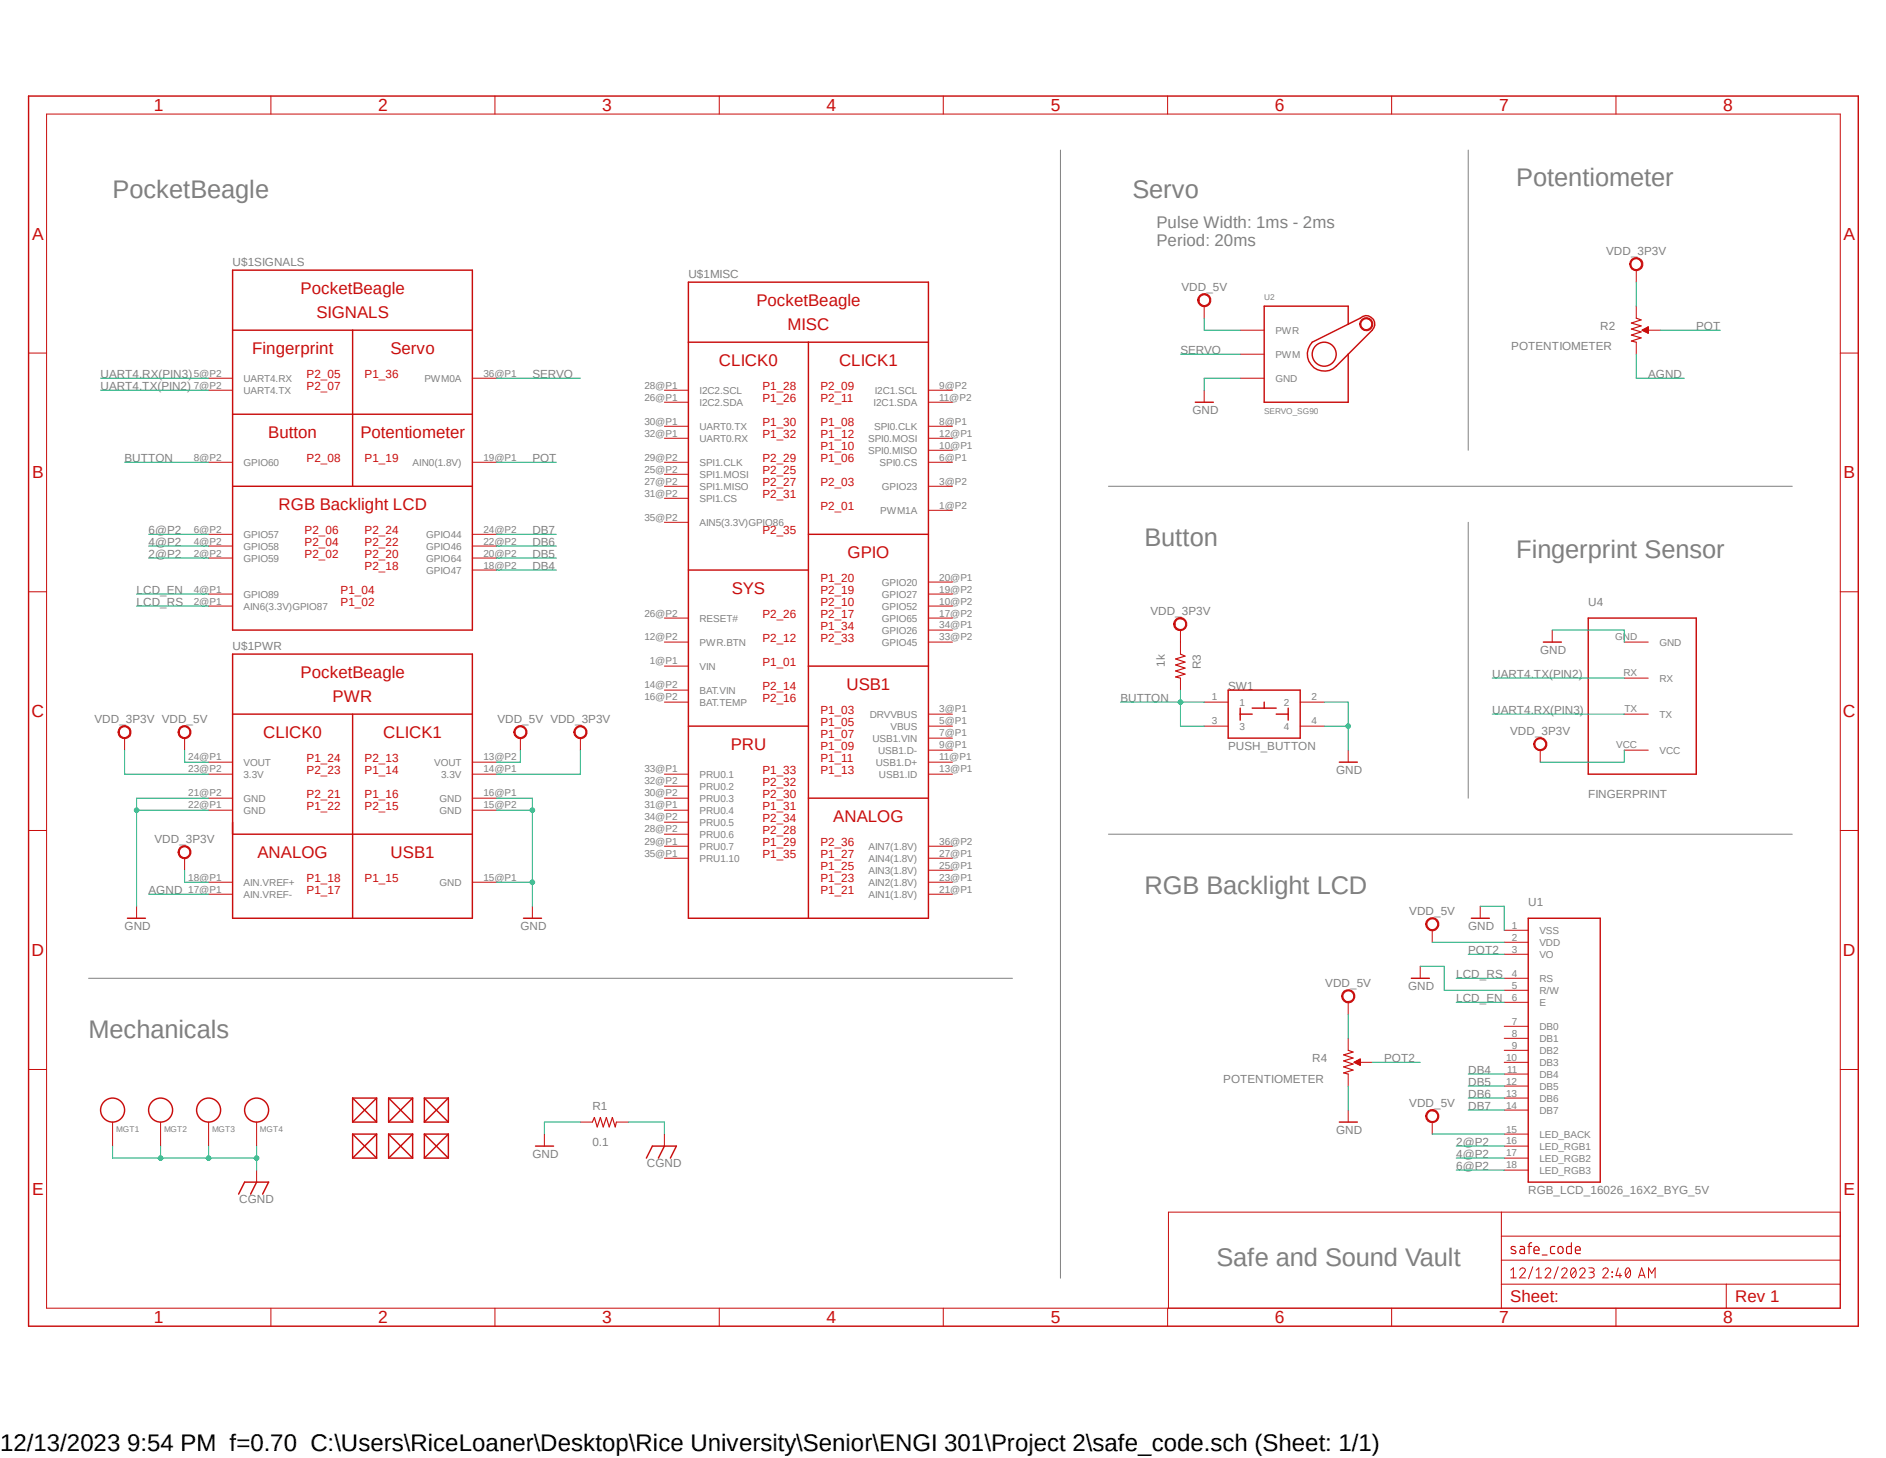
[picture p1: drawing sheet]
<svg xmlns="http://www.w3.org/2000/svg" width="279mm" height="216mm" viewBox="0 0 279 216" stroke-linecap="round" stroke-linejoin="round" font-family="sans-serif">
<path d="M3.9 14l271.6 182.8M275.5 14l-271.6 182.8" fill="none" stroke="#fff" stroke-width=".15"/>
<path d="M157.1 22.2v167.1M217.5 22.2v44.5M164.2 72h101.3M217.5 77.3v40.9M164.2 123.5h101.3M13.1 144.9h136.9" fill="none" stroke="#808080" stroke-width=".15"/>
<g fill="none" stroke="#c90d0c" stroke-width=".15">
<path d="M6.9 16.9h265.7v176.8h-265.7zM40.1 14.2v2.7M73.3 14.2v2.7M106.6 14.2v2.7M139.7 14.2v2.7M173 14.2v2.7M206.2 14.2v2.7M239.4 14.2v2.7M4.2 52.3h2.7M183.7 48.9h3.6M183.7 52.5h3.6M183.7 56h3.6"/>
<path d="M242.4 45.3v1.8M242.4 50.7v1.8M244.2 48.9h1.8M272.6 52.3h2.7M4.2 87.6h2.7M272.6 87.6h2.7M178.4 104h3.5M178.4 107.5h3.5M192.6 104h3.6M192.6 107.5h3.6M4.2 123h2.7M272.6 123h2.7"/>
<path d="M4.2 158.4h2.7M272.6 158.4h2.7M86 166.2h1.8M91.3 166.2h1.8M222.4 179.5v14.2M272.6 179.5h-99.5v14.2M40.1 193.7v2.7M73.3 193.7v2.7M106.6 193.7v2.7M139.7 193.7v2.7M173 193.7v2.7M206.2 193.7v2.7"/>
<path d="M222.4 190.2h50.2M222.4 186.6h50.2M222.4 183h50.2M223.8 188.1l.4-.4v1.5M223.8 189.2h.8M225.1 188.1a.43 .43 0 0 1 .5-.4 .43 .43 0 0 1 .4 .4l-.2 .3-.7 .8h.9M227.1 187.6l-.7 1.8M227.6 189.2h.8M227.6 188.1l.4-.4v1.5M228.9 188.1a.43 .43 0 0 1 .4-.4 .43 .43 0 0 1 .4 .4l-.1 .3-.7 .8h.8M230.8 187.6l-.6 1.8M231.4 188.1a.4 .4 0 0 1 .5-.4 .4 .4 0 0 1 .1 .7l-.6 .8h.8"/>
<path d="M232.9 187.8l.2-.1a.86 .86 0 0 1 0 1.5 .93 .93 0 0 1-.2-1.4zM233.4 188.1l-.7 .8M234 188.1a.41 .41 0 0 1 .6-.4 .41 .41 0 0 1 .1 .7l-.7 .8h.8M235.4 187.7h.4a.32 .32 0 0 1 .4 .4 .32 .32 0 0 1-.4 .3h-.3M235.8 188.4a.43 .43 0 0 1 .4 .4 .43 .43 0 0 1-.4 .4h-.4M237.4 188.1a.4 .4 0 0 1 .6-.4 .4 .4 0 0 1 .1 .7l-.7 .8h.9M238.8 188.3l.1 .1zM238.8 189l.1 .1zM239.4 193.7v2.7M239.7 187.7l-.3 1.2h.8M240 188.6v.6M241 187.8l.2-.1a.89 .89 0 0 1 .1 1.4l-.1 .1a.93 .93 0 0 1-.2-1.4z"/>
<path d="M241.5 188.1l-.7 .8M242.7 189.2l.5-1.5 .5 1.5M242.9 188.8h.7M244.2 189.2v-1.5l.5 .9 .5-.9v1.5M255.7 190.2v3.5"/>
</g>
<g fill="none" stroke="#c90d0c" stroke-width=".21">
<path d="M4.2 14.2h271.1v182.2h-271.1zM199.7 45.3h-12.4v14.3h12.4M199.7 52.5l-1.7 1.7M201.5 47.1l-7.1 3.6M243.3 48.9l.9-.5v.9zM243.4 48.9h.8M243.4 48.8h.8M243.6 49.1h.6M243.7 48.7h.5M243.8 49.1h.4M243.9 48.6h.3M244.1 49.3h.1"/>
<path d="M244.1 48.5h.1M181.9 102.2h10.7v7.1h-10.7zM183.7 105.7h1.8M183.7 104.9v1.7M185.5 104.9h3.6M187.3 104v.9M189.1 105.7h1.7M190.8 104.9v1.7"/>
<circle cx="196.2" cy="52.5" r="1.78"/>
</g>
<path d="M242.4 47.1l.7 .3-1.4 .4 1.4 .5-1.4 .4 1.4 .4-1.4 .5 1.4 .4-1.4 .5 .7 .2M87.8 166.2l.3-.7 .4 1.4 .4-1.4 .5 1.4 .4-1.4 .5 1.4 .4-1.4 .4 1.4 .2-.7M224.5 184.7a.42 .42 0 0 0-.6 0v.2l.7 .4v.2a.49 .49 0 0 1-.7 0M225.2 184.6h.5l.1 .2v.8h-.5a.33 .33 0 0 1-.2-.4 .33 .33 0 0 1 .3-.2h.4M226.4 184.6h.5M226.9 184l-.3 .1-.1 .2v1.3M227.2 185.1h.8a.4 .4 0 0 0-.3-.5 .4 .4 0 0 0-.5 .3v.5l.2 .2h.6M228.5 185.8h.7M230.3 184.6h-.5l-.1 .2v.6l.1 .2h.5M230.8 184.7a.4 .4 0 0 1 .5-.1 .4 .4 0 0 1 .3 .3v.4a.38 .38 0 0 1-.4 .3 .38 .38 0 0 1-.4-.3zM232.8 184v1.6h-.6l-.1-.2v-.7l.3-.1h.4M233.4 185.1h.7a.38 .38 0 0 0-.2-.5 .38 .38 0 0 0-.5 .3v.6l.2 .1h.5" fill="none" stroke="#c90d0c" stroke-width=".17"/>
<path d="M201.8 47.3a.98 .98 0 0 1 1.5 .3 .98 .98 0 0 1-.7 1.4 .98 .98 0 0 1-1.2-1h.2a.81 .81 0 0 1 1.1-.8 .81 .81 0 0 1 .3 1.3 .81 .81 0 0 1-1.3-.2l-.1-.3h-.2l.1-.4z" fill-rule="evenodd" fill="#c90d0c"/>
<path d="M201.8 47.3a.98 .98 0 0 1 1.5 .3 .98 .98 0 0 1-.7 1.4 .98 .98 0 0 1-1.2-1h.2a.81 .81 0 0 1 1.1-.8 .81 .81 0 0 1 .3 1.3 .81 .81 0 0 1-1.3-.2l-.1-.3h-.2l.1-.4z" fill="none" stroke="#c90d0c" stroke-width=".15"/>
<path d="M194.4 50.7a2.51 2.51 0 0 0 0 3.5 2.51 2.51 0 0 0 3.6 0M199.7 45.3v2.7M201.5 47.1a1.26 1.26 0 0 1 1.8 0 1.26 1.26 0 0 1 0 1.8l-3.6 3.6v7.1" fill="none" stroke="#c90d0c" stroke-width=".21"/>
<path d="M85.3 107.7a.98 .98 0 0 1 1.6 .3 .98 .98 0 0 1-.7 1.4 .98 .98 0 0 1-1.2-1h.2a.81 .81 0 0 1 1.1-.8 .81 .81 0 0 1 .3 1.3 .81 .81 0 0 1-1.3-.1l-.1-.4h-.2l.1-.4z" fill-rule="evenodd" fill="#c90d0c"/>
<path d="M85.3 107.7a.98 .98 0 0 1 1.6 .3 .98 .98 0 0 1-.7 1.4 .98 .98 0 0 1-1.2-1h.2a.81 .81 0 0 1 1.1-.8 .81 .81 0 0 1 .3 1.3 .81 .81 0 0 1-1.3-.1l-.1-.4h-.2l.1-.4zM86 109.3v1.8" fill="none" stroke="#c90d0c" stroke-width=".15"/>
<path d="M76.5 107.7a.98 .98 0 0 1 1.5 .3 .98 .98 0 0 1-.7 1.4 .98 .98 0 0 1-1.2-1h.2a.81 .81 0 0 1 1.1-.8 .81 .81 0 0 1 .3 1.3 .81 .81 0 0 1-1.3-.1l-.1-.4h-.2l.1-.4z" fill-rule="evenodd" fill="#c90d0c"/>
<path d="M76.5 107.7a.98 .98 0 0 1 1.5 .3 .98 .98 0 0 1-.7 1.4 .98 .98 0 0 1-1.2-1h.2a.81 .81 0 0 1 1.1-.8 .81 .81 0 0 1 .3 1.3 .81 .81 0 0 1-1.3-.1l-.1-.4h-.2l.1-.4zM77.1 109.3v1.8" fill="none" stroke="#c90d0c" stroke-width=".15"/>
<path d="M26.7 107.7a.97 .97 0 0 1 1.5 .2 .97 .97 0 0 1-.6 1.4 .97 .97 0 0 1-1.2-.9h.1a.79 .79 0 0 1 1.1-.7 .79 .79 0 0 1 .3 1.2 .79 .79 0 0 1-1.3-.1l-.1-.4h-.1z" fill-rule="evenodd" fill="#c90d0c"/>
<path d="M26.7 107.7a.97 .97 0 0 1 1.5 .2 .97 .97 0 0 1-.6 1.4 .97 .97 0 0 1-1.2-.9h.1a.79 .79 0 0 1 1.1-.7 .79 .79 0 0 1 .3 1.2 .79 .79 0 0 1-1.3-.1l-.1-.4h-.1zM27.3 109.3v1.8" fill="none" stroke="#c90d0c" stroke-width=".15"/>
<path d="M17.8 107.7a.97 .97 0 0 1 1.5 .2 .97 .97 0 0 1-.6 1.4 .97 .97 0 0 1-1.2-.9h.2a.79 .79 0 0 1 1-.7 .79 .79 0 0 1 .3 1.2 .79 .79 0 0 1-1.3-.1v-.4h-.2z" fill-rule="evenodd" fill="#c90d0c"/>
<path d="M178.4 57.8v1.8M17.8 107.7a.97 .97 0 0 1 1.5 .2 .97 .97 0 0 1-.6 1.4 .97 .97 0 0 1-1.2-.9h.2a.79 .79 0 0 1 1-.7 .79 .79 0 0 1 .3 1.2 .79 .79 0 0 1-1.3-.1v-.4h-.2zM18.5 109.3v1.8" fill="none" stroke="#c90d0c" stroke-width=".15"/>
<path d="M177.1 59.6h2.6" fill="none" stroke="#c90d0c" stroke-width=".21"/>
<path d="M177.8 43.7a.98 .98 0 0 1 1.5 .3 .98 .98 0 0 1-.7 1.4 .98 .98 0 0 1-1.2-1h.2a.8 .8 0 0 1 1-.7 .8 .8 0 0 1 .5 1.1 .8 .8 0 0 1-1.2 .2l-.2-.2-.1-.4h-.2l.1-.3z" fill-rule="evenodd" fill="#c90d0c"/>
<path d="M177.8 43.7a.98 .98 0 0 1 1.5 .3 .98 .98 0 0 1-.7 1.4 .98 .98 0 0 1-1.2-1h.2a.8 .8 0 0 1 1-.7 .8 .8 0 0 1 .5 1.1 .8 .8 0 0 1-1.2 .2l-.2-.2-.1-.4h-.2l.1-.3zM178.4 45.3v1.8M199.7 111.1v1.8" fill="none" stroke="#c90d0c" stroke-width=".15"/>
<path d="M198.4 112.9h2.7" fill="none" stroke="#c90d0c" stroke-width=".21"/>
<path d="M174.2 91.7a.98 .98 0 0 1 1.5 .3 .98 .98 0 0 1-.6 1.4 .98 .98 0 0 1-1.2-1h.2a.8 .8 0 0 1 1.1-.6 .8 .8 0 0 1 .2 1.3 .8 .8 0 0 1-1.3-.3v-.4h-.2v-.4z" fill-rule="evenodd" fill="#c90d0c"/>
<path d="M174.2 91.7a.98 .98 0 0 1 1.5 .3 .98 .98 0 0 1-.6 1.4 .98 .98 0 0 1-1.2-1h.2a.8 .8 0 0 1 1.1-.6 .8 .8 0 0 1 .2 1.3 .8 .8 0 0 1-1.3-.3v-.4h-.2v-.4zM174.9 93.3v3.6M174.9 100.4v1.8" fill="none" stroke="#c90d0c" stroke-width=".15"/>
<path d="M174.9 96.9l.7 .3-1.4 .4 1.4 .4-1.4 .5 1.4 .4-1.4 .5 1.4 .4-1.4 .4 .7 .2" fill="none" stroke="#c90d0c" stroke-width=".17"/>
<path d="M241.7 38.4a.99 .99 0 0 1 1.6 .2 .99 .99 0 0 1-.6 1.5 .99 .99 0 0 1-1.3-1h.2a.79 .79 0 0 1 1.1-.7 .79 .79 0 0 1 .3 1.2 .79 .79 0 0 1-1.3-.1l-.1-.4h-.2z" fill-rule="evenodd" fill="#c90d0c"/>
<path d="M241.7 38.4a.99 .99 0 0 1 1.6 .2 .99 .99 0 0 1-.6 1.5 .99 .99 0 0 1-1.3-1h.2a.79 .79 0 0 1 1.1-.7 .79 .79 0 0 1 .3 1.2 .79 .79 0 0 1-1.3-.1l-.1-.4h-.2zM242.4 40v1.8" fill="none" stroke="#c90d0c" stroke-width=".15"/>
<path d="M26.7 125.5a.97 .97 0 0 1 1.5 .2 .97 .97 0 0 1-.6 1.4 .97 .97 0 0 1-1.2-.9h.1a.79 .79 0 0 1 1.1-.8 .79 .79 0 0 1 .3 1.3 .79 .79 0 0 1-1.3-.2l-.1-.3h-.1z" fill-rule="evenodd" fill="#c90d0c"/>
<path d="M26.7 125.5a.97 .97 0 0 1 1.5 .2 .97 .97 0 0 1-.6 1.4 .97 .97 0 0 1-1.2-.9h.1a.79 .79 0 0 1 1.1-.8 .79 .79 0 0 1 .3 1.3 .79 .79 0 0 1-1.3-.2l-.1-.3h-.1zM27.3 127.1v1.8M219.3 134.2v1.8M210.4 143.1v1.8M16.7 166.2v3.5M23.8 166.2v3.5M30.9 166.2v3.5M38 166.2v3.5M38 173.3v1.7M80.6 167.9v1.8M98.4 167.9v1.8" fill="none" stroke="#c90d0c" stroke-width=".15"/>
<g fill="none" stroke="#c90d0c" stroke-width=".21">
<path d="M218 136h2.6M209.1 144.9h2.7M35.3 176.8l.9-1.8h3.6l-.9 1.8M38 175l-.9 1.8M52.2 162.6l3.6 3.6M52.2 162.6h3.6M52.2 166.2h3.6M52.2 162.6v3.6M52.2 167.9v3.6M52.2 167.9l3.6 3.6M52.2 167.9h3.6M52.2 171.5h3.6"/>
<path d="M55.8 162.6l-3.6 3.6M55.8 162.6v3.6M55.8 167.9v3.6M55.8 167.9l-3.6 3.6M57.6 167.9l3.5 3.6M57.6 162.6h3.5M57.6 166.2h3.5M57.6 162.6l3.5 3.6M57.6 162.6v3.6M57.6 167.9v3.6M57.6 167.9h3.5M57.6 171.5h3.5"/>
<path d="M61.1 162.6l-3.5 3.6M61.1 162.6v3.6M61.1 167.9v3.6M61.1 167.9l-3.5 3.6M62.9 162.6h3.5M62.9 166.2h3.5M62.9 162.6l3.5 3.6M62.9 162.6v3.6M62.9 167.9v3.6M62.9 167.9h3.5M62.9 171.5h3.5M62.9 167.9l3.5 3.6"/>
<path d="M66.4 162.6l-3.5 3.6M66.4 162.6v3.6M66.4 167.9v3.6M66.4 167.9l-3.5 3.6M79.3 169.7h2.7M95.8 171.5l.8-1.8h3.6l-.9 1.8M98.4 169.7l-.9 1.8"/>
<circle cx="16.7" cy="164.4" r="1.78"/>
<circle cx="23.8" cy="164.4" r="1.78"/>
<circle cx="30.9" cy="164.4" r="1.78"/>
<circle cx="38" cy="164.4" r="1.78"/>
</g>
<path d="M211.5 136.1a.98 .98 0 0 1 1.6 .3 .98 .98 0 0 1-.7 1.4 .98 .98 0 0 1-1.2-.9h.2a.79 .79 0 0 1 .9-.8 .79 .79 0 0 1 .6 1.1 .79 .79 0 0 1-1.2 .3l-.3-.6h-.2l.1-.5z" fill-rule="evenodd" fill="#c90d0c"/>
<path d="M211.5 136.1a.98 .98 0 0 1 1.6 .3 .98 .98 0 0 1-.7 1.4 .98 .98 0 0 1-1.2-.9h.2a.79 .79 0 0 1 .9-.8 .79 .79 0 0 1 .6 1.1 .79 .79 0 0 1-1.2 .3l-.3-.6h-.2l.1-.5zM212.2 137.8v1.7M199.7 153.8v1.7M199.7 159v1.8M201.5 157.3h1.8" fill="none" stroke="#c90d0c" stroke-width=".15"/>
<path d="M199.7 155.5l.7 .3-1.3 .4 1.3 .5-1.3 .4 1.3 .5-1.3 .4 1.3 .5-1.3 .4 .6 .1" fill="none" stroke="#c90d0c" stroke-width=".17"/>
<path d="M200.6 157.3l.9-.5v.9zM200.7 157.3h.8M200.8 157.2h.7M200.9 157.4h.6M201 157.1h.5M201.2 157.6h.3M201.3 157h.2M201.4 157.6h.1M201.5 156.9h.1" fill="none" stroke="#c90d0c" stroke-width=".21"/>
<path d="M199.1 146.8a.98 .98 0 0 1 1.5 .3 .98 .98 0 0 1-.6 1.4 .98 .98 0 0 1-1.2-1h.1a.8 .8 0 0 1 1-.8 .8 .8 0 0 1 .6 1.1 .8 .8 0 0 1-1.3 .3l-.3-.6h-.1v-.4z" fill-rule="evenodd" fill="#c90d0c"/>
<g fill="none" stroke="#c90d0c" stroke-width=".15">
<path d="M240.6 95.1h3.6M240.6 111.1h3.6M240.6 105.7h3.6M240.6 100.4h3.6M222.8 137.8h3.6M222.8 139.5h3.6M199.1 146.8a.98 .98 0 0 1 1.5 .3 .98 .98 0 0 1-.6 1.4 .98 .98 0 0 1-1.2-1h.1a.8 .8 0 0 1 1-.8 .8 .8 0 0 1 .6 1.1 .8 .8 0 0 1-1.3 .3l-.3-.6h-.1v-.4zM199.7 148.4v1.8M222.8 144.9h3.6M222.8 146.6h3.6M222.8 148.4h3.6M222.8 152h3.6"/>
<path d="M222.8 153.8h3.6M222.8 155.5h3.6M222.8 157.3h3.6M222.8 159h3.6M222.8 141.3h3.6M199.7 164.4v1.8M222.8 160.8h3.6M222.8 162.6h3.6M222.8 164.4h3.6M222.8 169.7h3.6M222.8 167.9h3.6M222.8 171.5h3.6"/>
<path d="M222.8 173.3h3.6"/>
</g>
<path d="M235.3 91.5h16v23.1h-16zM226.4 136h10.7v39h-10.7zM198.4 166.2h2.7" fill="none" stroke="#c90d0c" stroke-width=".21"/>
<path d="M211.5 164.5a.98 .98 0 0 1 1.6 .3 .98 .98 0 0 1-.7 1.5 .98 .98 0 0 1-1.2-1h.2a.81 .81 0 0 1 1.1-.8 .81 .81 0 0 1 .3 1.3 .81 .81 0 0 1-1.3-.2l-.1-.3h-.2l.1-.4z" fill-rule="evenodd" fill="#c90d0c"/>
<g fill="none" stroke="#c90d0c" stroke-width=".15">
<path d="M30.9 56h3.6M30.9 57.8h3.6M70 56h3.5M98.4 57.8h3.6M98.4 59.6h3.6M137.5 57.8h3.6M137.5 59.6h3.6M30.9 68.5h3.6M30.9 79.1h3.6M70 68.5h3.5M70 79.1h3.5M98.4 68.5h3.6"/>
<path d="M98.4 63.1h3.6M98.4 64.9h3.6M98.4 72h3.6M98.4 70.2h3.6M98.4 73.8h3.6M98.4 77.3h3.6M137.5 68.5h3.6M137.5 63.1h3.6M137.5 66.7h3.6M137.5 64.9h3.6M137.5 75.6h3.6M137.5 72h3.6"/>
<path d="M30.9 89.7h3.6M30.9 88h3.6M30.9 82.6h3.6M30.9 80.9h3.6M70 82.6h3.5M70 80.9h3.5M70 84.4h3.5M98.4 98.6h3.6M98.4 95.1h3.6M98.4 91.5h3.6M137.5 89.7h3.6M137.5 88h3.6"/>
<path d="M137.5 86.2h3.6M137.5 95.1h3.6M137.5 91.5h3.6M137.5 93.3h3.6M230 93.3v1.8M30.9 114.6h3.6M30.9 118.2h3.6M30.9 112.9h3.6M30.9 120h3.6M70 114.6h3.5M70 118.2h3.5M70 112.9h3.5"/>
<path d="M70 120h3.5M98.4 114.6h3.6M98.4 118.2h3.6M98.4 120h3.6M98.4 102.2h3.6M98.4 104h3.6M98.4 116.4h3.6M137.5 114.6h3.6M137.5 112.9h3.6M137.5 105.7h3.6M137.5 107.5h3.6M137.5 109.3h3.6"/>
<path d="M137.5 111.1h3.6M20.2 134.2v1.8M30.9 130.6h3.6M30.9 132.4h3.6M70 130.6h3.5M78.9 134.2v1.8M98.4 127.1h3.6M98.4 125.3h3.6M98.4 123.5h3.6M98.4 121.8h3.6M137.5 130.6h3.6M137.5 132.4h3.6"/>
<path d="M137.5 128.9h3.6M137.5 127.1h3.6M137.5 125.3h3.6M211.5 164.5a.98 .98 0 0 1 1.6 .3 .98 .98 0 0 1-.7 1.5 .98 .98 0 0 1-1.2-1h.2a.81 .81 0 0 1 1.1-.8 .81 .81 0 0 1 .3 1.3 .81 .81 0 0 1-1.3-.2l-.1-.3h-.2l.1-.4zM212.2 166.2v1.7"/>
</g>
<g fill="none" stroke="#c90d0c" stroke-width=".21">
<path d="M34.5 40h35.5v53.3h-35.5zM34.5 48.9h35.5M52.2 48.9v23.1M102 41.8h35.5v94.2h-35.5zM102 50.7h35.5M119.8 50.7v85.3M34.5 72h35.5M34.5 61.3h35.5M119.8 79.1h17.7M34.5 96.9h35.5v39.1h-35.5zM102 84.4h17.8M119.8 98.6h17.7"/>
<path d="M228.6 95.1h2.7M34.5 105.7h35.5M52.2 105.7v30.3M102 107.5h17.8M119.8 118.2h17.7M18.9 136h2.6M34.5 123.5h35.5M77.6 136h2.6"/>
</g>
<path d="M227.5 109.5a.98 .98 0 0 1 1.6 .3 .98 .98 0 0 1-.7 1.4 .98 .98 0 0 1-1.2-1h.2a.81 .81 0 0 1 1.1-.8 .81 .81 0 0 1 .3 1.3 .81 .81 0 0 1-1.3-.2l-.1-.3h-.2l.1-.4z" fill-rule="evenodd" fill="#c90d0c"/>
<path d="M227.5 109.5a.98 .98 0 0 1 1.6 .3 .98 .98 0 0 1-.7 1.4 .98 .98 0 0 1-1.2-1h.2a.81 .81 0 0 1 1.1-.8 .81 .81 0 0 1 .3 1.3 .81 .81 0 0 1-1.3-.2l-.1-.3h-.2l.1-.4zM228.2 111.1v1.8" fill="none" stroke="#c90d0c" stroke-width=".15"/>
<path d="M178.4 47.1v1.8h5.3M183.7 56h-5.3v1.8M27.3 111.1v1.8h3.6M196.2 104h3.5v7.1M196.2 107.5h3.5M212.2 139.5h10.6M199.7 150.2v3.6M212.2 167.9h10.6" fill="none" stroke="#0dab76" stroke-width=".15"/>
<circle cx="199.7" cy="107.5" r=".33" fill="#0dab76"/>
<g fill="none" stroke="#0dab76" stroke-width=".15">
<path d="M73.5 120h5.4v14.2M73.5 130.6h5.4M219.3 134.2h3.5v3.6M210.4 143.1h3.6v3.5h8.8M86 166.2h-5.4v1.7M199.7 160.8v3.6"/>
<circle cx="199.7" cy="107.5" r=".33"/>
</g>
<circle cx="78.9" cy="130.6" r=".33" fill="#0dab76"/>
<g fill="none" stroke="#0dab76" stroke-width=".15">
<path d="M73.5 118.2h5.4v1.8"/>
<circle cx="78.9" cy="130.6" r=".33"/>
</g>
<circle cx="78.9" cy="120" r=".33" fill="#0dab76"/>
<g fill="none" stroke="#0dab76" stroke-width=".15">
<path d="M20.2 120h10.7M30.9 118.2h-10.7v16"/>
<circle cx="78.9" cy="120" r=".33"/>
</g>
<circle cx="20.2" cy="120" r=".33" fill="#0dab76"/>
<g fill="none" stroke="#0dab76" stroke-width=".15">
<path d="M14.9 56h16M14.9 57.8h16M73.5 56h12.5M174.9 52.5h8.8M242.4 41.8v3.5M246 48.9h8.8M73.5 68.5h8.9M230 93.3h10.6v1.8M18.5 111.1v3.5h12.4M86 111.1v3.5h-12.5M174.9 102.2v5.3h3.5M174.9 104h3.5"/>
<path d="M221.1 105.7h19.5M221.1 100.4h19.5M240.6 111.1v1.8h-12.4M27.3 128.9v1.7h3.6"/>
<circle cx="20.2" cy="120" r=".33"/>
</g>
<circle cx="174.9" cy="104" r=".33" fill="#0dab76"/>
<g fill="none" stroke="#0dab76" stroke-width=".15">
<path d="M242.4 52.5v3.5h7.1M18.5 68.5h12.4M166 104h8.9M22 132.4h8.9M30.9 169.7v1.8h7.1M38 169.7v3.6"/>
<circle cx="174.9" cy="104" r=".33"/>
</g>
<circle cx="38" cy="171.5" r=".33" fill="#0dab76"/>
<g fill="none" stroke="#0dab76" stroke-width=".15">
<path d="M23.8 169.7v1.8h7.1"/>
<circle cx="38" cy="171.5" r=".33"/>
</g>
<circle cx="30.9" cy="171.5" r=".33" fill="#0dab76"/>
<g fill="none" stroke="#0dab76" stroke-width=".15">
<path d="M16.7 169.7v1.8h7.1"/>
<circle cx="30.9" cy="171.5" r=".33"/>
</g>
<circle cx="23.8" cy="171.5" r=".33" fill="#0dab76"/>
<g fill="none" stroke="#0dab76" stroke-width=".15">
<path d="M22 79.1h8.9M73.5 79.1h8.9M20.2 89.7h10.7M20.2 88h10.7M22 82.6h8.9M22 80.9h8.9M73.5 84.4h8.9M73.5 82.6h8.9M73.5 80.9h8.9M77.1 111.1v1.8h-3.6M203.3 157.3h7.1M215.7 144.9h7.1"/>
<path d="M215.7 148.4h7.1M217.5 141.3h5.3M217.5 159h5.3M93.1 166.2h5.3v1.7M215.7 169.7h7.1M215.7 171.5h7.1M215.7 173.3h7.1M217.5 160.8h5.3M217.5 162.6h5.3M217.5 164.4h5.3"/>
<circle cx="23.8" cy="171.5" r=".33"/>
</g>
<g font-size="3.8" fill="#808080">
<text x="16.7" y="29.3">PocketBeagle</text>
<text x="167.8" y="29.3">Servo</text>
<text x="224.6" y="27.6">Potentiometer</text>
<text x="169.5" y="80.9">Button</text>
<text x="224.6" y="82.7">Fingerprint Sensor</text>
<text x="169.5" y="132.4">RGB Backlight LCD</text>
<text x="13.1" y="153.8">Mechanicals</text>
<text x="180.2" y="187.5">Safe and Sound Vault</text>
</g>
<text font-size="3.6" x="0" y="214.9">12/13/2023 9:54 PM f=0.70 C:\Users\RiceLoaner\Desktop\Rice University\Senior\ENGI 301\Project 2\safe_code.sch (Sheet: 1/1)</text>
<g font-size="2.6" fill="#c90d0c">
<text x="22.8" y="16.5">1</text>
<text x="56" y="16.5">2</text>
<text x="89.2" y="16.5">3</text>
<text x="122.4" y="16.5">4</text>
<text x="155.7" y="16.5">5</text>
<text x="188.8" y="16.5">6</text>
<text x="222.1" y="16.5">7</text>
<text x="255.3" y="16.5">8</text>
<text x="4.7" y="35.5">A</text>
<text x="273.1" y="35.5">A</text>
<text x="4.7" y="70.8">B</text>
<text x="273.1" y="70.8">B</text>
<text x="4.7" y="106.2">C</text>
<text x="273" y="106.2">C</text>
<text x="4.7" y="141.6">D</text>
<text x="273" y="141.6">D</text>
<text x="4.7" y="176.9">E</text>
<text x="273.1" y="176.9">E</text>
<text x="22.8" y="196">1</text>
<text x="56" y="196">2</text>
<text x="89.2" y="196">3</text>
<text x="122.4" y="196">4</text>
<text x="155.7" y="196">5</text>
<text x="188.8" y="196">6</text>
<text x="222.1" y="196">7</text>
<text x="255.3" y="196">8</text>
</g>
<g font-size="2.5" fill="#808080">
<text x="171.3" y="33.8">Pulse Width: 1ms - 2ms</text>
<text x="171.3" y="36.4">Period: 20ms</text>
</g>
<g font-size="2.5" fill="#c90d0c">
<text x="44.5" y="43.6">PocketBeagle</text>
<text x="46.9" y="47.1">SIGNALS</text>
<text x="112.1" y="45.3">PocketBeagle</text>
<text x="37.4" y="52.5">Fingerprint</text>
<text x="57.8" y="52.5">Servo</text>
<text x="116.7" y="48.9">MISC</text>
<text x="106.5" y="54.2">CLICK0</text>
<text x="124.3" y="54.2">CLICK1</text>
<text x="39.8" y="64.9">Button</text>
<text x="53.4" y="64.9">Potentiometer</text>
<text x="41.3" y="75.6">RGB Backlight LCD</text>
<text x="125.6" y="82.7">GPIO</text>
<text x="108.4" y="88">SYS</text>
<text x="44.5" y="100.4">PocketBeagle</text>
<text x="49.3" y="104">PWR</text>
<text x="125.4" y="102.2">USB1</text>
<text x="39" y="109.3">CLICK0</text>
<text x="56.8" y="109.3">CLICK1</text>
<text x="108.2" y="111.1">PRU</text>
<text x="123.4" y="121.8">ANALOG</text>
<text x="38.1" y="127.1">ANALOG</text>
<text x="57.9" y="127.1">USB1</text>
<text x="223.7" y="192.8">Sheet:</text>
<text x="257.1" y="192.8">Rev 1</text>
</g>
<g font-size="1.7" fill="#808080">
<text x="34.5" y="39.5">U$1SIGNALS</text>
<text x="102" y="41.2">U$1MISC</text>
<text x="237.9" y="37.8">VDD_3P3V</text>
<text x="175" y="43.1">VDD_5V</text>
<text x="174.9" y="52.4">SERVO</text>
<text x="223.9" y="51.9">POTENTIOMETER</text>
<text x="237.1" y="48.9">R2</text>
<text x="251.3" y="48.9">POT</text>
<text x="14.9" y="56">UART4.RX(PIN3)</text>
<text x="14.9" y="57.8">UART4.TX(PIN2)</text>
<text x="78.9" y="56">SERVO</text>
<text x="244.2" y="56">AGND</text>
<text x="176.7" y="61.3">GND</text>
<text x="18.5" y="68.5">BUTTON</text>
<text x="78.9" y="68.5">POT</text>
<text x="22" y="82.7">2@P2</text>
<text x="22" y="80.9">4@P2</text>
<text x="22" y="79.1">6@P2</text>
<text x="78.9" y="82.7">DB5</text>
<text x="78.9" y="80.9">DB6</text>
<text x="78.9" y="79.1">DB7</text>
<text x="20.2" y="89.7">LCD_RS</text>
<text x="20.2" y="88">LCD_EN</text>
<text x="78.9" y="84.4">DB4</text>
<text x="235.3" y="89.7">U4</text>
<text x="170.4" y="91.1">VDD_3P3V</text>
<text x="34.5" y="96.3">U$1PWR</text>
<text x="172.5" y="98.7" transform="rotate(-90 172.5 98.7)">1k</text>
<text x="177.9" y="99.1" transform="rotate(-90 177.9 99.1)">R3</text>
<text x="221.1" y="100.4">UART4.TX(PIN2)</text>
<text x="228.2" y="96.9">GND</text>
<text x="14" y="107.1">VDD_3P3V VDD_5V</text>
<text x="73.7" y="107.1">VDD_5V VDD_3P3V</text>
<text x="166" y="104">BUTTON</text>
<text x="181.9" y="102.2">SW1</text>
<text x="221.1" y="105.7">UART4.RX(PIN3)</text>
<text x="181.9" y="111.1">PUSH_BUTTON</text>
<text x="223.7" y="108.8">VDD_3P3V</text>
<text x="197.9" y="114.6">GND</text>
<text x="235.3" y="118.2">FINGERPRINT</text>
<text x="22.9" y="124.8">VDD_3P3V</text>
<text x="18.5" y="137.7">GND</text>
<text x="22" y="132.4">AGND</text>
<text x="77.1" y="137.7">GND</text>
<text x="208.8" y="135.5">VDD_5V</text>
<text x="217.5" y="137.7">GND</text>
<text x="226.4" y="134.2">U1</text>
<text x="217.5" y="141.3">POT2</text>
<text x="196.3" y="146.1">VDD_5V</text>
<text x="208.6" y="146.6">GND</text>
<text x="215.7" y="144.9">LCD_RS</text>
<text x="215.7" y="148.4">LCD_EN</text>
<text x="181.2" y="160.3">POTENTIOMETER</text>
<text x="194.4" y="157.3">R4</text>
<text x="205.1" y="157.3">POT2</text>
<text x="217.5" y="159.1">DB4</text>
<text x="217.5" y="160.8">DB5</text>
<text x="87.8" y="164.4">R1</text>
<text x="197.9" y="167.9">GND</text>
<text x="208.8" y="163.9">VDD_5V</text>
<text x="217.5" y="162.6">DB6</text>
<text x="217.5" y="164.4">DB7</text>
<text x="78.9" y="171.5">GND</text>
<text x="87.8" y="169.7">0.1</text>
<text x="95.8" y="172.8">CGND</text>
<text x="215.7" y="169.7">2@P2</text>
<text x="215.7" y="171.5">4@P2</text>
<text x="215.7" y="173.3">6@P2</text>
<text x="35.4" y="178.1">CGND</text>
<text x="226.4" y="176.8">RGB_LCD_16026_16X2_BYG_5V</text>
</g>
<g font-size="1.7" fill="#c90d0c">
<text x="45.4" y="57.8">P2_07</text>
<text x="45.4" y="56">P2_05</text>
<text x="54" y="56">P1_36</text>
<text x="112.9" y="59.6">P1_26</text>
<text x="112.9" y="57.8">P1_28</text>
<text x="121.5" y="57.8">P2_09</text>
<text x="121.5" y="59.6">P2_11</text>
<text x="112.9" y="64.9">P1_32</text>
<text x="112.9" y="63.1">P1_30</text>
<text x="121.5" y="63.1">P1_08</text>
<text x="121.5" y="64.9">P1_12</text>
<text x="45.4" y="68.5">P2_08</text>
<text x="54" y="68.5">P1_19</text>
<text x="112.9" y="70.2">P2_25</text>
<text x="112.9" y="68.5">P2_29</text>
<text x="121.5" y="68.5">P1_06</text>
<text x="121.5" y="66.7">P1_10</text>
<text x="112.9" y="72">P2_27</text>
<text x="112.9" y="73.8">P2_31</text>
<text x="121.5" y="75.6">P2_01</text>
<text x="121.5" y="72">P2_03</text>
<text x="45.1" y="82.7">P2_02</text>
<text x="45.1" y="79.1">P2_06</text>
<text x="45.1" y="80.9">P2_04</text>
<text x="54" y="82.7">P2_20</text>
<text x="54" y="80.9">P2_22</text>
<text x="54" y="79.1">P2_24</text>
<text x="112.9" y="79.1">P2_35</text>
<text x="50.5" y="89.7">P1_02</text>
<text x="50.5" y="88">P1_04</text>
<text x="54" y="84.4">P2_18</text>
<text x="121.5" y="86.2">P1_20</text>
<text x="121.5" y="89.7">P2_10</text>
<text x="121.5" y="88">P2_19</text>
<text x="112.9" y="91.5">P2_26</text>
<text x="112.9" y="95.1">P2_12</text>
<text x="121.5" y="91.5">P2_17</text>
<text x="121.5" y="93.3">P1_34</text>
<text x="121.5" y="95.1">P2_33</text>
<text x="112.9" y="98.6">P1_01</text>
<text x="112.9" y="102.2">P2_14</text>
<text x="112.9" y="104">P2_16</text>
<text x="121.5" y="105.7">P1_03</text>
<text x="121.5" y="107.5">P1_05</text>
<text x="45.4" y="112.9">P1_24</text>
<text x="54" y="112.9">P2_13</text>
<text x="121.5" y="109.3">P1_07</text>
<text x="121.5" y="111.1">P1_09</text>
<text x="121.5" y="112.9">P1_11</text>
<text x="45.4" y="120">P1_22</text>
<text x="45.4" y="114.6">P2_23</text>
<text x="45.4" y="118.2">P2_21</text>
<text x="54" y="114.6">P1_14</text>
<text x="54" y="118.2">P1_16</text>
<text x="54" y="120">P2_15</text>
<text x="112.9" y="120">P1_31</text>
<text x="112.9" y="114.6">P1_33</text>
<text x="112.9" y="118.2">P2_30</text>
<text x="112.9" y="116.4">P2_32</text>
<text x="121.5" y="114.6">P1_13</text>
<text x="112.9" y="125.3">P1_29</text>
<text x="112.9" y="123.5">P2_28</text>
<text x="112.9" y="121.7">P2_34</text>
<text x="121.5" y="125.3">P2_36</text>
<text x="45.4" y="130.6">P1_18</text>
<text x="54" y="130.6">P1_15</text>
<text x="112.9" y="127.1">P1_35</text>
<text x="121.5" y="130.6">P1_23</text>
<text x="121.5" y="128.9">P1_25</text>
<text x="121.5" y="127.1">P1_27</text>
<text x="45.4" y="132.4">P1_17</text>
<text x="121.5" y="132.4">P1_21</text>
</g>
<g font-size="1.5" fill="#808080">
<text x="188.9" y="49.4">PWR</text>
<text x="188.9" y="53">PWM</text>
<text x="28.7" y="55.8">5@P2</text>
<text x="28.7" y="57.5">7@P2</text>
<text x="36.1" y="56.5">UART4.RX</text>
<text x="36.1" y="58.3">UART4.TX</text>
<text x="62.9" y="56.5">PWM0A</text>
<text x="71.6" y="55.8">36@P1</text>
<text x="95.5" y="59.3">26@P1</text>
<text x="95.5" y="57.5">28@P1</text>
<text x="103.6" y="58.3">I2C2.SCL</text>
<text x="129.6" y="58.3">I2C1.SCL</text>
<text x="139.2" y="57.5">9@P2</text>
<text x="139.2" y="59.3">11@P2</text>
<text x="188.9" y="56.5">GND</text>
<text x="95.5" y="62.9">30@P1</text>
<text x="95.5" y="64.6">32@P1</text>
<text x="103.6" y="60.1">I2C2.SDA</text>
<text x="103.6" y="63.6">UART0.TX</text>
<text x="103.6" y="65.4">UART0.RX</text>
<text x="128.6" y="65.4">SPI0.MOSI</text>
<text x="129.4" y="60.1">I2C1.SDA</text>
<text x="129.5" y="63.6">SPI0.CLK</text>
<text x="139.2" y="62.9">8@P1</text>
<text x="139.2" y="64.6">12@P1</text>
<text x="28.7" y="68.2">8@P2</text>
<text x="36.1" y="69">GPIO60</text>
<text x="61.1" y="69">AIN0(1.8V)</text>
<text x="71.6" y="68.2">19@P1</text>
<text x="95.5" y="70">25@P2</text>
<text x="95.5" y="71.8">27@P2</text>
<text x="95.5" y="68.2">29@P2</text>
<text x="103.6" y="70.7">SPI1.MOSI</text>
<text x="103.6" y="69">SPI1.CLK</text>
<text x="128.6" y="67.2">SPI0.MISO</text>
<text x="130.3" y="69">SPI0.CS</text>
<text x="139.2" y="68.2">6@P1</text>
<text x="139.2" y="66.4">10@P1</text>
<text x="139.2" y="71.8">3@P2</text>
<text x="95.5" y="73.5">31@P2</text>
<text x="95.5" y="77.1">35@P2</text>
<text x="103.6" y="72.5">SPI1.MISO</text>
<text x="103.6" y="74.3">SPI1.CS</text>
<text x="103.6" y="77.9">AIN5(3.3V)GPIO86</text>
<text x="130.4" y="76.1">PWM1A</text>
<text x="130.6" y="72.5">GPIO23</text>
<text x="139.2" y="75.3">1@P2</text>
<text x="28.7" y="82.4">2@P2</text>
<text x="28.7" y="80.6">4@P2</text>
<text x="28.7" y="78.9">6@P2</text>
<text x="36.1" y="83.2">GPIO59</text>
<text x="36.1" y="81.4">GPIO58</text>
<text x="36.1" y="79.6">GPIO57</text>
<text x="63.1" y="83.2">GPIO64</text>
<text x="63.1" y="81.4">GPIO46</text>
<text x="63.1" y="79.6">GPIO44</text>
<text x="71.6" y="82.4">20@P2</text>
<text x="71.6" y="80.6">22@P2</text>
<text x="71.6" y="78.9">24@P2</text>
<text x="28.7" y="89.5">2@P1</text>
<text x="28.7" y="87.8">4@P1</text>
<text x="36.1" y="88.5">GPIO89</text>
<text x="63.1" y="85">GPIO47</text>
<text x="71.6" y="84.2">18@P2</text>
<text x="130.6" y="86.7">GPIO20</text>
<text x="130.6" y="88.5">GPIO27</text>
<text x="139.2" y="86">20@P1</text>
<text x="139.2" y="87.8">19@P2</text>
<text x="139.2" y="89.5">10@P2</text>
<text x="36.1" y="90.3">AIN6(3.3V)GPIO87</text>
<text x="95.5" y="94.8">12@P2</text>
<text x="95.5" y="91.3">26@P2</text>
<text x="103.6" y="95.6">PWR.BTN</text>
<text x="103.6" y="92.1">RESET#</text>
<text x="130.6" y="90.3">GPIO52</text>
<text x="130.6" y="92.1">GPIO65</text>
<text x="130.6" y="93.9">GPIO26</text>
<text x="130.6" y="95.6">GPIO45</text>
<text x="139.2" y="91.3">17@P2</text>
<text x="139.2" y="93">34@P1</text>
<text x="139.2" y="94.8">33@P2</text>
<text x="239.3" y="94.8">GND</text>
<text x="245.8" y="95.6">GND</text>
<text x="95.5" y="101.9">14@P2</text>
<text x="96.3" y="98.4">1@P1</text>
<text x="103.6" y="99.2">VIN</text>
<text x="240.5" y="100.2">RX</text>
<text x="245.8" y="101">RX</text>
<text x="95.5" y="103.7">16@P2</text>
<text x="103.6" y="102.7">BAT.VIN</text>
<text x="103.6" y="104.5">BAT.TEMP</text>
<text x="128.9" y="106.3">DRVVBUS</text>
<text x="139.2" y="105.5">3@P1</text>
<text x="139.2" y="107.3">5@P1</text>
<text x="179.5" y="103.7">1</text>
<text x="179.5" y="107.3">3</text>
<text x="183.6" y="104.5">1</text>
<text x="190.2" y="104.5">2</text>
<text x="194.3" y="103.7">2</text>
<text x="194.3" y="107.3">4</text>
<text x="240.7" y="105.5">TX</text>
<text x="245.8" y="106.3">TX</text>
<text x="27.9" y="112.6">24@P1</text>
<text x="36.1" y="113.4">VOUT</text>
<text x="64.3" y="113.4">VOUT</text>
<text x="71.6" y="112.6">13@P2</text>
<text x="129.2" y="109.9">USB1.VIN</text>
<text x="129.8" y="113.4">USB1.D+</text>
<text x="130.1" y="111.6">USB1.D-</text>
<text x="131.9" y="108.1">VBUS</text>
<text x="139.2" y="109.1">7@P1</text>
<text x="139.2" y="110.8">9@P1</text>
<text x="139.2" y="112.6">11@P1</text>
<text x="183.6" y="108.1">3</text>
<text x="190.2" y="108.1">4</text>
<text x="239.4" y="110.8">VCC</text>
<text x="245.8" y="111.6">VCC</text>
<text x="27.9" y="117.9">21@P2</text>
<text x="27.9" y="119.7">22@P1</text>
<text x="27.9" y="114.4">23@P2</text>
<text x="36.1" y="118.7">GND</text>
<text x="36.1" y="115.2">3.3V</text>
<text x="65.1" y="118.7">GND</text>
<text x="65.4" y="115.1">3.3V</text>
<text x="71.6" y="114.4">14@P1</text>
<text x="71.6" y="117.9">16@P1</text>
<text x="71.6" y="119.7">15@P2</text>
<text x="95.5" y="119.7">31@P1</text>
<text x="95.5" y="114.4">33@P1</text>
<text x="95.5" y="117.9">30@P2</text>
<text x="95.5" y="116.2">32@P2</text>
<text x="103.6" y="115.2">PRU0.1</text>
<text x="103.6" y="118.7">PRU0.3</text>
<text x="103.6" y="117">PRU0.2</text>
<text x="130.2" y="115.1">USB1.ID</text>
<text x="139.2" y="114.4">13@P1</text>
<text x="36.1" y="120.5">GND</text>
<text x="65.1" y="120.5">GND</text>
<text x="95.5" y="125.1">29@P1</text>
<text x="95.5" y="123.3">28@P2</text>
<text x="95.5" y="121.5">34@P2</text>
<text x="103.6" y="125.9">PRU0.7</text>
<text x="103.6" y="120.5">PRU0.4</text>
<text x="103.6" y="124.1">PRU0.6</text>
<text x="103.6" y="122.3">PRU0.5</text>
<text x="128.7" y="125.8">AIN7(1.8V)</text>
<text x="139.2" y="125.1">36@P2</text>
<text x="27.9" y="130.4">18@P1</text>
<text x="36.1" y="131.1">AIN.VREF+</text>
<text x="65.1" y="131.1">GND</text>
<text x="71.6" y="130.4">15@P1</text>
<text x="95.5" y="126.8">35@P1</text>
<text x="103.6" y="127.6">PRU1.10</text>
<text x="128.7" y="131.1">AIN2(1.8V)</text>
<text x="128.7" y="129.4">AIN3(1.8V)</text>
<text x="128.7" y="127.6">AIN4(1.8V)</text>
<text x="139.2" y="130.4">23@P1</text>
<text x="139.2" y="128.6">25@P1</text>
<text x="139.2" y="126.8">27@P1</text>
<text x="27.9" y="132.2">17@P1</text>
<text x="36.1" y="132.9">AIN.VREF-</text>
<text x="128.7" y="132.9">AIN1(1.8V)</text>
<text x="139.2" y="132.2">21@P1</text>
<text x="223.9" y="137.5">1</text>
<text x="223.9" y="139.3">2</text>
<text x="223.9" y="141.1">3</text>
<text x="228.1" y="138.3">VSS</text>
<text x="228.1" y="140">VDD</text>
<text x="228.1" y="141.8">VO</text>
<text x="223.9" y="144.6">4</text>
<text x="223.9" y="146.4">5</text>
<text x="223.9" y="148.2">6</text>
<text x="228.1" y="145.4">RS</text>
<text x="228.1" y="147.2">R/W</text>
<text x="228.1" y="148.9">E</text>
<text x="223.9" y="151.7">7</text>
<text x="223.9" y="153.5">8</text>
<text x="223.9" y="155.3">9</text>
<text x="228.1" y="152.5">DB0</text>
<text x="228.1" y="154.3">DB1</text>
<text x="223.1" y="157.1">10</text>
<text x="223.1" y="160.6">12</text>
<text x="223.3" y="158.8">11</text>
<text x="228.1" y="156">DB2</text>
<text x="228.1" y="157.8">DB3</text>
<text x="228.1" y="159.6">DB4</text>
<text x="228.1" y="161.4">DB5</text>
<text x="223.1" y="162.4">13</text>
<text x="223.1" y="164.2">14</text>
<text x="223.1" y="167.7">15</text>
<text x="228.1" y="163.2">DB6</text>
<text x="228.1" y="164.9">DB7</text>
<text x="223.1" y="169.5">16</text>
<text x="223.1" y="171.2">17</text>
<text x="223.1" y="173">18</text>
<text x="228.1" y="170.3">LED_RGB1</text>
<text x="228.1" y="168.5">LED_BACK</text>
<text x="228.1" y="172">LED_RGB2</text>
<text x="228.1" y="173.8">LED_RGB3</text>
</g>
<g font-size="1.2" fill="#808080">
<text x="187.3" y="44.4">U2</text>
<text x="187.3" y="61.3">SERVO_SG90</text>
<text x="17.2" y="167.6">MGT1</text>
<text x="24.3" y="167.6">MGT2</text>
<text x="31.4" y="167.6">MGT3</text>
<text x="38.5" y="167.6">MGT4</text>
</g>
</svg>
